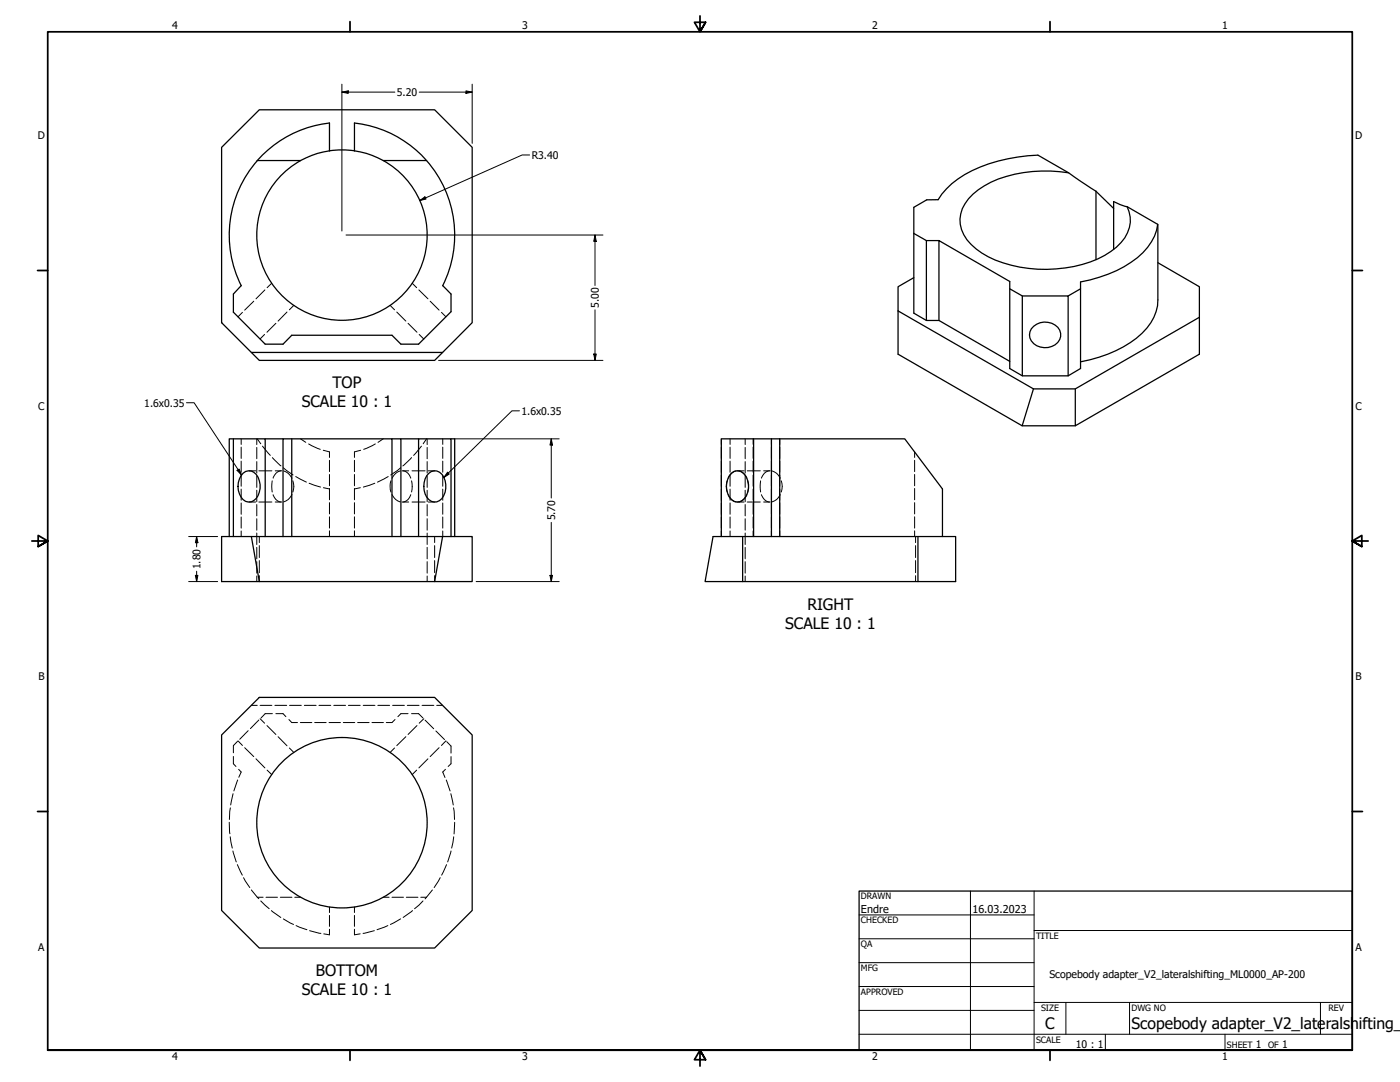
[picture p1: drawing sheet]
<svg xmlns="http://www.w3.org/2000/svg" width="559mm" height="432mm" viewBox="0 0 559 432" stroke-linecap="round" stroke-linejoin="round" font-family="sans-serif">
<!-- layer: Hidden (ANSI) -->
<g fill="none" stroke="#000" stroke-width=".4">
<path d="M105.7 115.7l-3.5 3.6M108.5 113l-1.9 1.8M164.5 113l1.8 1.8M167.2 115.7l3.6 3.6M96.8 124.7l-1.8 1.7M101.3 120.2l-3.6 3.6M105.6 133.5l-1.8 1.8M110.1 129l-3.5 3.6M114.6 124.5l-3.6 3.6M117.3 121.9l-1.8 1.7M155.7 121.9l1.8 1.7M158.4 124.5l3.6 3.6"/>
<path d="M162.9 129l3.5 3.6M167.3 133.5l1.9 1.8M171.7 120.2l3.6 3.6M176.2 124.7l1.8 1.7M96.3 175.1v2.3M96.3 178.4v4.5M102.5 175.1v2.3M102.5 178.6v4.5M102.7 175.1l1.4 2M104.8 178.1l3.1 3.6M120 175.1l2 1.4M123.2 177.2l4.6 2.1"/>
<path d="M129 179.7l2.5 .6v2.3M144 179.7l-2.5 .6v2.3M149.8 177.2l-4.6 2.1M153 175.1l-2.1 1.4M168.2 178.1l-3.1 3.6M170.2 175.1l-1.3 2M170.5 175.1v2.3M170.5 178.6v4.5M176.7 175.1v2.3M176.7 178.4v4.5M287.9 175.1v2.3M287.9 178.4v4.5"/>
<path d="M291.4 175.1v2.3M291.4 178.4v4.5M297.4 175.1v2.3M297.4 178.6v4.5M300.6 175.1v2.3M300.6 178.4v4.5M307.9 175.1v2.3M307.9 178.4v4.5M311.2 175.1v2.3M311.2 178.4v4.5M96.3 184v4.5M96.3 189.6v4.5"/>
<path d="M96.3 195.2v4.4M99.4 187.9h2.6M102.5 184.2v4.6M102.5 189.9v4.6M102.5 195.6v4.6M103.3 187.9h5.2M108.6 191.9v4.4M108.7 182.6l3.4 3.3M109 197.4v.2a4 4 0 0 0 3.1 2.7M109.9 187.9h2.6M112.1 187.9a3.8 3.8 0 0 0-3.1 2.9M113.1 186.7l3.9 2.8"/>
<path d="M113.2 188h.1a5.1 5.1 0 0 1 3.2 2.9M116.5 197.4l-.1 .2a4.9 4.9 0 0 1-3.2 2.7M116.9 191.9a6.7 6.7 0 0 1 0 4.4M118 190.2l4.3 2.2M123.4 192.8l4.6 1.6M129.1 194.6l2.4 .5M131.5 183.7v4.5M131.5 189.4v4.5M131.5 194.9v4.6M141.5 183.7v4.5M141.5 189.4v4.5M141.5 194.9v4.6"/>
<path d="M143.8 194.6l-2.3 .5M149.6 192.8l-4.6 1.6M154.9 190.2l-4.2 2.2M156 191.9a7.9 7.9 0 0 0 0 4.4M156.5 197.4l.1 .2a4.9 4.9 0 0 0 3.2 2.7M159.8 188h-.2a5.2 5.2 0 0 0-3.1 2.9M159.9 186.7l-3.9 2.8M160.5 187.9h2.6M160.8 187.9a3.8 3.8 0 0 1 3.2 2.9M164 197.4l-.1 .2a3.8 3.8 0 0 1-3.1 2.7M164.3 191.9l.2 2.2-.2 2.2M164.3 182.6l-3.5 3.3"/>
<path d="M164.5 187.9h5.2M170.5 184.2v4.6M170.5 189.9v4.6M170.5 195.6v4.6M170.9 187.9h2.6M176.7 184v4.5M176.7 189.6v4.5M176.7 195.2v4.4M287.9 184v4.5M287.9 189.6v4.5M287.9 195.2v4.4M290.3 191.9l-.4 1.5 .4 2.9"/>
<path d="M290.6 197.4a4.3 4.3 0 0 0 3.2 2.9M291.4 184v4.5M291.4 189.6v4.5M291.4 195.2v4.4M293.8 188a4.1 4.1 0 0 0-3.2 2.8M294.3 187.9h2.7M294.9 188a4.3 4.3 0 0 1 3.2 2.8M297.4 184.2v4.6M297.4 189.9v4.6M297.4 195.6v4.6M298.1 197.4a4.3 4.3 0 0 1-3.2 2.9M298.3 187.9h5.2"/>
<path d="M298.4 191.9a7.9 7.9 0 0 1 0 4.4M300.6 184v4.5M300.6 189.6v4.5M300.6 195.2v4.4M303.6 191.9v4.4M303.9 197.4l.1 .2a4 4 0 0 0 3.1 2.7M304.8 187.9h2.6M307.1 187.9a4 4 0 0 0-3.2 2.9M307.9 184v4.5M307.9 189.6v4.5M307.9 195.2v4.4M308.2 188a4.8 4.8 0 0 1 3.2 2.9"/>
<path d="M311.2 184v4.5M311.2 189.6v4.5M311.2 195.2v4.4M311.4 197.4a4.8 4.8 0 0 1-3.2 2.9M311.8 191.9a6.7 6.7 0 0 1 0 4.4M365.1 180.3v2.3M365.1 183.7v4.5M365.1 189.4v4.5M365.1 194.9v4.6M96.3 200.7v4.5M96.3 206.3v4.5M96.3 211.9v2.2"/>
<path d="M99.4 200.3h2.6M102.5 201.4v4.5M102.5 207v4.6M102.5 212.7v4.6M102.5 218.4v4.6M103.3 200.3h5.2M103.5 214.1v2.4M103.5 217.7v4.8M109.9 200.3h2.6M131.5 200.6v4.5M131.5 206.2v4.6M131.5 211.8v2.3"/>
<path d="M141.5 200.6v4.5M141.5 206.2v4.6M141.5 211.8v2.3M160.5 200.3h2.6M164.5 200.3h5.2M170.5 201.4v4.5M170.5 207v4.6M170.5 212.7v4.6M170.5 218.4v4.6M170.9 200.3h2.6M173.5 214.1v2.4M173.5 217.7v4.8"/>
<path d="M176.7 200.7v4.5M176.7 206.3v4.5M176.7 211.9v2.2M287.9 200.7v4.5M287.9 206.3v4.5M287.9 211.9v2.2M291.4 200.7v4.5M291.4 206.3v4.5M291.4 211.9v2.2M294.3 200.3h2.7M297.4 201.4v4.5M297.4 207v4.6"/>
<path d="M297.4 212.7v4.6M297.4 218.4v4.6M298.3 200.3h5.2M300.6 200.7v4.5M300.6 206.3v4.5M300.6 211.9v2.2M304.8 200.3h2.6M307.9 200.7v4.5M307.9 206.3v4.5M307.9 211.9v2.2M311.2 200.7v4.5M311.2 206.3v4.5"/>
<path d="M311.2 211.9v2.2M365.1 200.6v4.5M365.1 206.2v4.6M365.1 211.8v2.3M365.4 214.1v2.4M365.4 217.7v4.8M102.5 224.2v4.5M102.5 229.9v2.2M103.5 223.7v4.8M103.5 229.7v2.4M170.5 224.2v4.5M170.5 229.9v2.2"/>
<path d="M173.5 223.7v4.8M173.5 229.7v2.4M297.4 224.2v4.5M297.4 229.9v2.2M365.4 223.7v4.8M365.4 229.7v2.4M94.8 295.8l-1.6 1.8v2.8M95 295.7l1.8 1.8M97.7 298.4l3.6 3.5M99.1 291.6l-3.4 3.4M100.3 281.5h2.4M103.3 287.3l-3.4 3.5"/>
<path d="M103.8 286.8l1.8 1.8M103.8 281.5h4.7M106.6 289.6l3.5 3.5M108.7 284.8h-2.8l-1.7 1.7M109.7 281.5h4.7M110.1 284.8h2.9l1.1 1.2M111 294l3.6 3.6M115.3 287.1l1.2 1.3h2.2M115.5 298.5l1.8 1.8M115.6 281.5h4.7M119.9 288.4h4.6M121.5 281.5h4.7"/>
<path d="M125.6 288.4h4.6M127.3 281.5h4.7M131.3 288.4h4.6M133.2 281.5h4.7M137 288.4h4.6M139.1 281.5h4.7M142.7 288.4h4.6M145 281.5h4.7M148.5 288.4h4.5M150.8 281.5h4.7M156.7 281.5h4.7M157.5 298.5l-1.8 1.8"/>
<path d="M157.7 287.1l-1.2 1.3h-2.3M162 294l-3.6 3.6M162.6 281.5h4.7M162.9 284.8h-2.9l-1.2 1.2M164.3 284.8h2.8l1.7 1.7M166.4 289.6l-3.5 3.5M168.5 281.5h4.7M169.2 286.8l-1.9 1.8M169.7 287.4l3.4 3.4M174 291.7l3.4 3.4M174.3 281.5h2.4M175.3 298.4l-3.6 3.5"/>
<path d="M178 295.7l-1.8 1.8M178.3 296l1.7 1.8v2.7M93 316.7l-.9 4.5M93.2 301.9v2.9l1 1.1M94.9 311.3l-1.6 4.4M95.2 307l1.1 1.1-1 2.1M102.2 302.8l3.5 3.7M106.6 307.3l1.9 1.8M166.3 307.3l-1.8 1.8M170.8 302.8l-3.6 3.7M177.8 307l-1.1 1.1 .9 2.2M178.1 311.3l1.5 4.4"/>
<path d="M180 316.7l.9 4.5M180 301.9v2.9l-1.1 1.1M91.5 328.2l.3 4.5M91.9 333.9l.8 4.6M91.9 322.4l-.3 4.6M93 339.6l1.3 4.4M180 339.6l-1.3 4.4M181 322.4l.4 4.6M181.1 333.9l-.8 4.6M181.5 328.2l-.3 4.6M94.7 345.1l2 4.1M97.2 350.3l2.5 3.9"/>
<path d="M100.3 355.2l3 3.4M102.7 358.1h2.3M104.1 359.5l3.3 3.1M106.2 358.1h4.5M111.9 358.1h4.6M117.7 358.1h2.3M153 358.1h2.3M156.5 358.1h4.5M162.2 358.1h4.6M168 358.1h2.2M168.8 359.5l-3.3 3.1M172.6 355.2l-2.9 3.5"/>
<path d="M175.7 350.3l-2.4 3.9M178.2 345.1l-1.9 4.1M108.3 363.4l3.8 2.7M113.1 366.7l4.1 2.2M118.2 369.4l4.3 1.6M123.6 371.4l4.5 1.1M131.5 361.9v2.3M131.5 365.3v4.4M131.5 370.8v2.3l-2.3-.4M141.5 361.9v2.3M141.5 365.3v4.4M141.5 370.8v2.3l2.3-.4"/>
<path d="M149.4 371.4l-4.5 1.1M154.8 369.4l-4.3 1.6M159.9 366.7l-4.1 2.2M164.7 363.4l-3.8 2.7"/>
</g>
<!-- layer: Visible (ANSI) -->
<g fill="none" stroke="#000" stroke-width=".51">
<path d="M88.5 58.8l15-15h70l15 15v70l-11.8 11.9h-76.4l-11.8-11.9zM102.7 64.1h17.3M102.7 64.1a45 45 0 0 0-6.4 49.9M120 64.1a34 34 0 0 0-9.7 51.4 34 34 0 0 0 52.4 0 34 34 0 0 0-9.7-51.4M131.5 60.2l5-.4 5 .4M131.5 60.2a32.6 32.6 0 0 0-11.5 3.9M131.5 60.2v-11.1a44.9 44.9 0 0 0-28.8 15M141.5 60.2a31.9 31.9 0 0 1 11.5 3.9M141.5 60.2v-11.1a44.6 44.6 0 0 1 28.7 15M153 64.1h17.2M170.3 64.1a45 45 0 0 1 6.4 49.9M426.5 69l-12.2-7.1a62.2 62.2 0 0 0-32 9.5 27.7 27.7 0 0 0-7.8 8.3l-4.6 .1-5.2 2.9v42.3l5.1 2.9h5l28.2 16.3"/>
<path d="M437.5 76.3l-11-7.3a52.5 52.5 0 0 0-33.6 5.2 17.6 17.6 0 0 0-9.7 13.2 14.8 14.8 0 0 0 6.4 11.9 45.5 45.5 0 0 0 28.3 8.2 45 45 0 0 0 27.7-8.8 13.2 13.2 0 0 0 4.3-16.2l-2.8-.8-2.6-1.2v19.1M437.5 76.3v27.3M437.5 76.3l7 6.9M364.7 93.2l5.1 2.8M374.8 96h-5v31.9M449.9 82.5l12.2 7M462.1 89.5l.1 30.2a19.3 19.3 0 0 1-8.6 15.2 50.9 50.9 0 0 1-22.3 9.5M462.1 89.5a21.8 21.8 0 0 1-10.6 15.1 53.1 53.1 0 0 1-20.2 7.9v34.6l-5 2.9h-18.2l-5.1-2.9v-34.8l-28.2-16.3v31.9M96.3 114l-3.1 3.3v7.3l12.7 12.8h7.1l3.5-3.6h40l3.5 3.6h7.1l12.9-13v-7.1l-3.3-3.3M364.7 110.8l-6.2 3.6v9.7M403 115.3l5.1 2.8M431.3 115.3l-5 2.8"/>
<path d="M462.2 104.8l16.5 9.6v12.2l-49.5 28.6h-16.7l-54-31.1M358.5 124.1v17.3l49.5 28.5h21.2M412.6 130.2a7 7 0 0 1 10.4 1.6 5 5 0 0 1-4.7 6.9 6.1 6.1 0 0 1-7.4-5l.8-2.5zM478.7 126.6v14.8l-49.5 28.5v-14.7M100.3 140.7l3.2 3.1h70l3.2-3.1M408.1 150v-31.9h18.2v31.9M412.5 155.2l-4.5 14.7M93.2 175.1h-1.7v39M105.9 175.1h7.1M116.5 175.1v39M156.5 175.1h3.5v39M160 175.1h7.1"/>
<path d="M180 175.1h1.5v39M300.8 175.1h7.1M311.2 175.1h49.9l15.1 20v19M97 188.8a3.7 3.7 0 0 1 6 1.6 7.7 7.7 0 0 1-1.7 9.4 3.8 3.8 0 0 1-5.7-2.7 7.8 7.8 0 0 1 1.4-8.3zM171.2 188.8a3.6 3.6 0 0 1 5.9 1.6 7.8 7.8 0 0 1-1.6 9.4 3.9 3.9 0 0 1-5.8-2.7 8 8 0 0 1 1.5-8.3zM292 188.8a3.7 3.7 0 0 1 5.9 1.6 7.7 7.7 0 0 1-1.7 9.4 3.8 3.8 0 0 1-5.7-2.7 7.8 7.8 0 0 1 1.5-8.3zM88.5 214.1h100v18h-100zM93.2 214.1v-39h12.7v39M100.3 214.1l3.2 18M113 214.1v-39h43.5v39M167.1 214.1v-39h12.9v39M176.7 214.1l-3.2 18"/>
<path d="M287.9 214.1v-39h12.9v39M296.4 214.1v18h70M307.9 214.1v-39h3.3v39M366.4 214.1v18h15v-18h-96.8l-3.2 18h15M88.5 293.3l15-15h70l15 15v70l-15 15h-70l-15-15z"/>
<circle cx="136.5" cy="328.3" r="34"/>
</g>
<!-- layer: Border (ANSI) -->
<g fill="none" stroke="#000" stroke-width=".7">
<path d="M139.7 8.6v4.1M279.4 6.3v6.4l-2.2-3.8h4.4l-2.2 3.8 2.2-3.8M419.1 8.6v4.1M15 107.9h4M539.8 107.9h4M12.7 215.9h6.3l-3.8-2.2v4.4l3.8-2.2-3.8 2.2M546.1 215.9h-6.3l3.8-2.2v4.4l-3.8-2.2 3.8 2.2M15 323.8h4M539.8 323.8h4M19 419.1v-406.4h520.8v406.4h-520.8h520.8M139.7 419.1v4.1M419.1 419.1v4.1"/>
<path d="M281.6 422.9l-2.2-3.8 2.2 3.8h-4.4l2.2-3.8v6.3"/>
</g>
<!-- layer: Title (ANSI) -->
<g fill="none" stroke="#000" stroke-width=".4">
<path d="M387.3 355.6v63.5M412.7 355.6v63.5M342.9 365.1h69.8M342.9 374.6h69.8M412.7 371.3h127.1M342.9 384.2h69.8M342.9 393.7h69.8M342.9 412.7h196.9M342.9 403.2h69.8M412.7 400h127.1M425.4 400v12.7M441.2 412.7v6.4"/>
<path d="M450.8 400v12.7M488.9 412.7v6.4M527 400v12.7"/>
</g>
<path d="M342.9 355.6h196.9v63.5h-196.9z" fill="none" stroke="#000" stroke-width=".51"/>
<!-- layer: Dimension (ANSI) -->
<g fill="none" stroke="#000" stroke-width=".4">
<path d="M136.5 36.8l2.5-.5v1zM136.5 36.8h21.1M136.5 33.6v58.6M167.3 36.8h21.2M186 36.3l2.5 .5-2.5 .5zM188.5 33.6v23.6M211.4 61.8h-3l-40.8 18.2M138.1 93.8h102.6M167.6 80l2-1.5 .5 .9zM237.5 93.8l.5 2.5h-1zM237.5 93.8v20.1M237.5 123.6v20.2"/>
<path d="M175.1 143.8h65.6M237 141.3h1l-.5 2.5zM74.4 160.7h3.1l18.9 28.8M181.6 175.1h41.6M207.3 164h-3l-27.1 26.6M220 175.1l.5 2.5h-1zM220 175.1v23.7M94.6 187.7l.8-.5 1 2.3zM178.6 188.5l.7 .7-2.1 1.4zM75.3 214.1h11.6M78.5 214.1l.5 2.5h-1zM78.5 214.1v4.1"/>
<path d="M220 208.5v23.6M75.3 232.1h11.6M78 229.6h1l-.5 2.5zM78.5 228v4.1M190.1 232.1h33.1M219.5 229.6h1l-.5 2.5z"/>
</g>
<g fill="#000">
<path d="M136.5 36.8l2.5-.5v1z" fill-rule="evenodd"/>
<path d="M186 36.3l2.5 .5-2.5 .5z" fill-rule="evenodd"/>
<path d="M167.6 80l2-1.5 .5 .9z" fill-rule="evenodd"/>
<path d="M237.5 93.8l.5 2.5h-1z" fill-rule="evenodd"/>
<path d="M237 141.3h1l-.5 2.5z" fill-rule="evenodd"/>
<path d="M220 175.1l.5 2.5h-1z" fill-rule="evenodd"/>
<path d="M94.6 187.7l.8-.5 1 2.3z" fill-rule="evenodd"/>
<path d="M178.6 188.5l.7 .7-2.1 1.4z" fill-rule="evenodd"/>
<path d="M78.5 214.1l.5 2.5h-1z" fill-rule="evenodd"/>
<path d="M78 229.6h1l-.5 2.5z" fill-rule="evenodd"/>
<path d="M219.5 229.6h1l-.5 2.5z" fill-rule="evenodd"/>
</g>
<g font-size="6.3">
<text x="132.7" y="154.9">TOP</text>
<text x="120.5" y="162.5">SCALE 10 : 1</text>
<text x="322.3" y="243.3">RIGHT</text>
<text x="313.4" y="250.8">SCALE 10 : 1</text>
<text x="126.1" y="389.5">BOTTOM</text>
<text x="120.5" y="397">SCALE 10 : 1</text>
<text x="417.2" y="410.6">C</text>
<text x="451.6" y="410.7">Scopebody adapter_V2_lateralshifting_</text>
</g>
<g font-size="4.3">
<text x="343.7" y="364.3">Endre</text>
<text x="388.1" y="364.3">16.03.2023</text>
</g>
<g font-size="4.2">
<text x="68.7" y="11.7">4</text>
<text x="208.4" y="11.7">3</text>
<text x="348.1" y="11.7">2</text>
<text x="487.8" y="11.7">1</text>
<text x="158.4" y="38.3">5.20</text>
<text x="15.1" y="55.5">D</text>
<text x="540.9" y="55.5">D</text>
<text x="212.2" y="63.4">R3.40</text>
<text x="239" y="122.9" transform="rotate(-90 239 122.9)">5.00</text>
<text x="15.2" y="163.4">C</text>
<text x="57.6" y="162.2">1.6x0.35</text>
<text x="208.2" y="165.5">1.6x0.35</text>
<text x="541" y="163.4">C</text>
<text x="221.6" y="207.7" transform="rotate(-90 221.6 207.7)">5.70</text>
<text x="80" y="227.2" transform="rotate(-90 80 227.2)">1.80</text>
<text x="15.3" y="271.4">B</text>
<text x="541.1" y="271.4">B</text>
<text x="15.2" y="379.3">A</text>
<text x="541" y="379.3">A</text>
<text x="418.8" y="390.5">Scopebody adapter_V2_lateralshifting_ML0000_AP-200</text>
<text x="429.5" y="418.3">10 : 1</text>
<text x="501.3" y="418.3">1</text>
<text x="511.8" y="418.3">1</text>
<text x="68.7" y="423.2">4</text>
<text x="208.4" y="423.2">3</text>
<text x="348.1" y="423.2">2</text>
<text x="487.8" y="423.2">1</text>
</g>
<g font-size="3.5">
<text x="343.7" y="358.9">DRAWN</text>
<text x="343.7" y="368.5">CHECKED</text>
<text x="413.5" y="374.6">TITLE</text>
<text x="343.7" y="378">QA</text>
<text x="343.7" y="387.5">MFG</text>
<text x="343.7" y="397.1">APPROVED</text>
<text x="415.5" y="403.4">SIZE</text>
<text x="451.6" y="403.4">DWG NO</text>
<text x="530.3" y="403.4">REV</text>
<text x="413.5" y="416.1">SCALE</text>
<text x="489.7" y="418.3">SHEET</text>
<text x="506.2" y="418.3">OF</text>
</g>
</svg>
